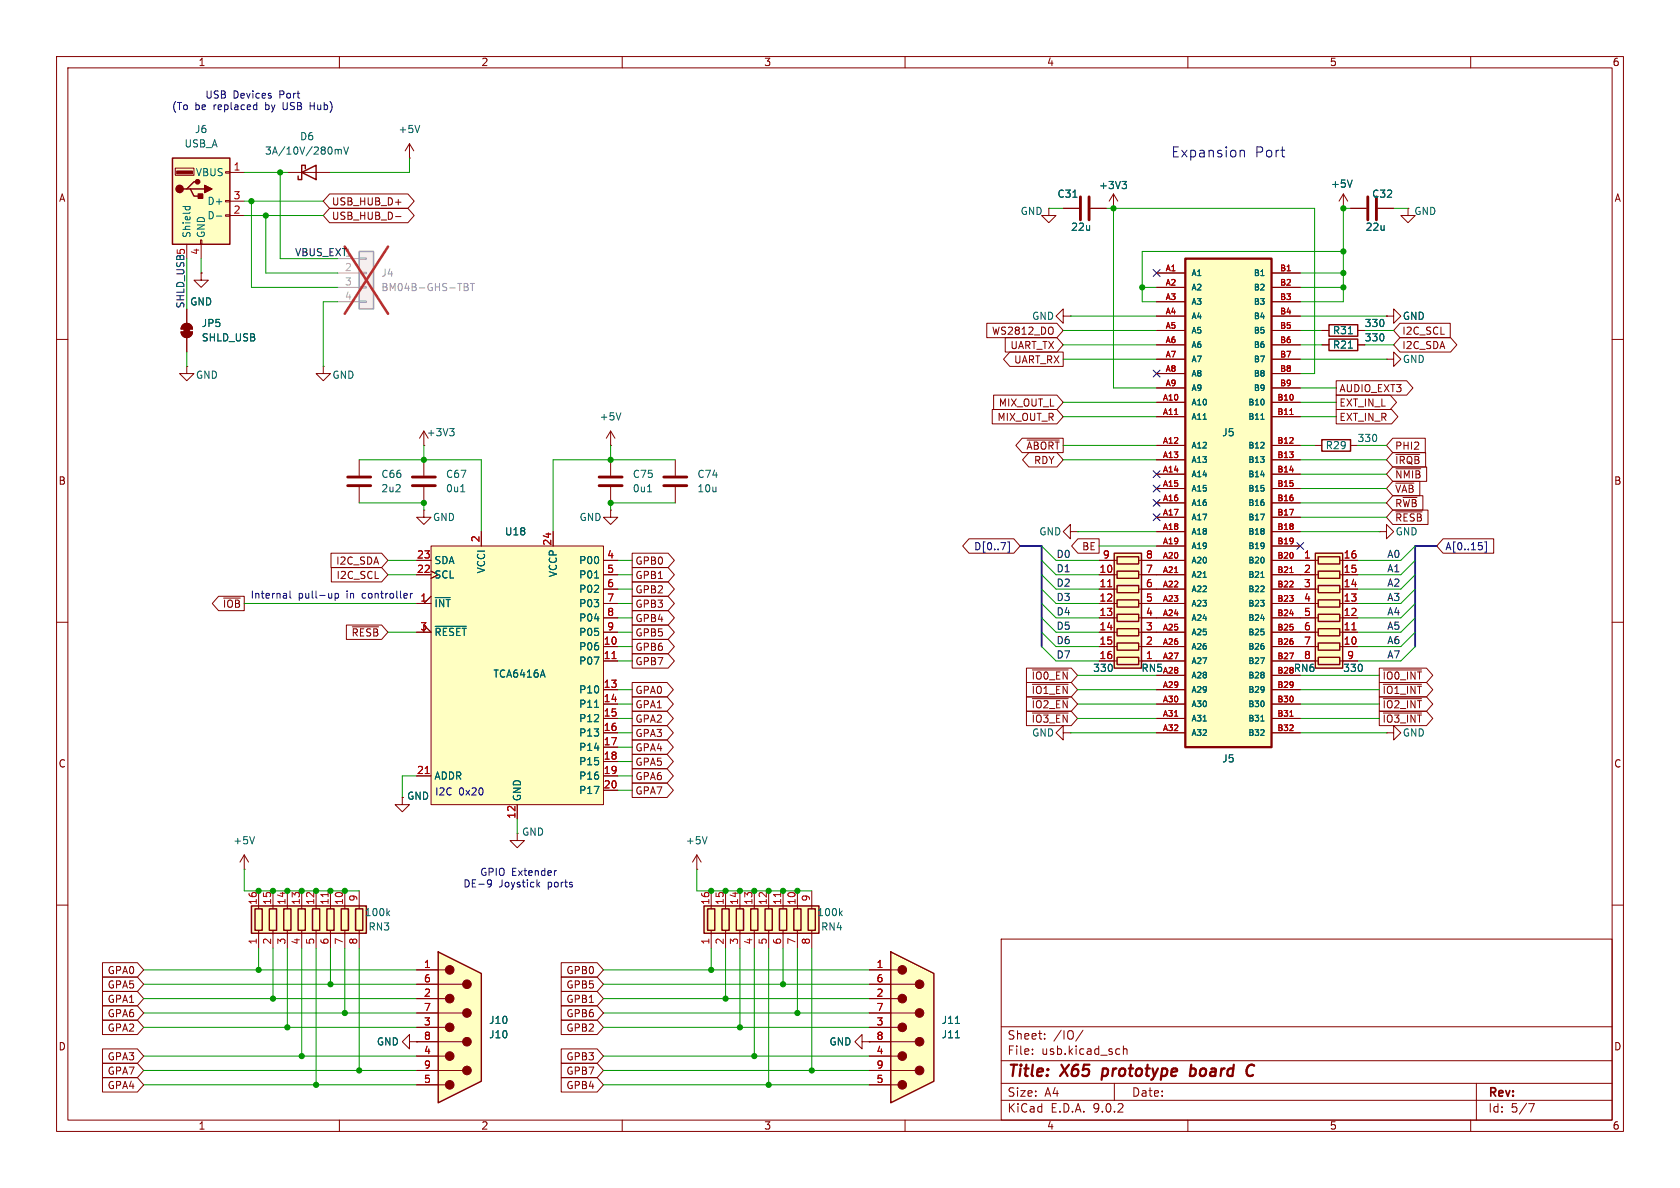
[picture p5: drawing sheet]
<svg xmlns="http://www.w3.org/2000/svg" width="297mm" height="210mm" viewBox="0 0 297 210" stroke-linecap="round" stroke-linejoin="round" font-family="sans-serif">
<g fill="none" stroke="#840000" stroke-width=".18">
<path d="M10 10h277v190h-277zM12 12h273v186h-273zM60 10v2M110 10v2M160 10v2M210 10v2M260 10v2M10 60h2M57.1 64.8v1.2h1.3l-1.3 1.3-1.2-1.3h1.2M57.1 64.8h.1M285 60h2M63.5 81.3v2.8"/>
<path d="M63.5 86.1v2.8M107.9 90.2v1.2h-1.2l1.2 1.3 1.3-1.3h-1.3M107.9 90.2h.1M10 110h2M285 110h2M188 129.5v1.3l-1.3-1.3 1.3-1.2v1.2h1.2M189.2 129.5h.1M10 160h2M177 166h108v32h-108zM285 160h2M60 198v2M110 198v2"/>
<path d="M160 198v2M177 194.5h108M177 191.5h108M177 187.5h108M177 181.5h108M182.5 186.3v.1M182.5 185.5v.1M184.7 183.6v.1M184.7 182.8v.1M191.5 182.1l-1.3 2M197 191.5v3M197.8 185.4l.2 .1"/>
<path d="M198 186.3l-.2 .1M198.6 184.9v1.5M198.6 185.5l.2-.1 .4 .1v.9M210 198v2M260 198v2M261 191.5v6.5M270.2 195.1h1l-.6 1.5"/>
</g>
<path d="M195 188.9l-.3 2M210.5 189l.2-.1 .6 .1M210.6 188.2l-.3 2M211.2 190a.66 .66 0 0 1-.8 .1M220.9 188.3a.67 .67 0 0 1 .8 .1M221.5 190l-.6 .2" fill="none" stroke="#840000" stroke-width=".4"/>
<path d="M61.5 84.3h4M61.5 85.9h4" fill="none" stroke="#840000" stroke-width=".51"/>
<path d="M124.5 160.1h20.3v4.9h-20.3z" fill="#ffffc2"/>
<path d="M124.5 160.1h20.3v4.9h-20.3zM125.1 160.7h1.3v3.8h-1.3zM127.6 160.7h1.3v3.8h-1.3zM130.2 160.7h1.2v3.8h-1.2zM132.7 160.7h1.3v3.8h-1.3zM135.3 160.7h1.2v3.8h-1.2zM137.8 160.7h1.3v3.8h-1.3zM140.3 160.7h1.3v3.8h-1.3zM142.9 160.7h1.2v3.8h-1.2z" fill="none" stroke="#840000" stroke-width=".25"/>
<g fill="none" stroke="#840000" stroke-width=".18">
<path d="M125.7 157.5v3.2M128.3 157.5v3.2M130.8 157.5v3.2M133.3 157.5v3.2M135.9 157.5v3.2M138.4 157.5v3.2M141 157.5v3.2M143.5 157.5v3.2M125.7 164.5v3.1M128.3 164.5v3.1M130.8 164.5v3.1M133.3 164.5v3.1"/>
<path d="M135.9 164.5v3.1M138.4 164.5v3.1M141 164.5v3.1M143.5 164.5v3.1"/>
</g>
<path d="M138 157.8v.7" fill="none" stroke="#a90000" stroke-width=".18"/>
<path d="M148.5 161.4l.4 .5M148.9 161l-.5 .5" fill="none" stroke="#006464" stroke-width=".18"/>
<path d="M157.5 168.3l7.6 3.8v19l-7.6 3.8z" fill="#ffffc2"/>
<g fill="none" stroke="#840000" stroke-width=".18">
<path d="M185.4 36.8v1.3h1.3l-1.3 1.3-1.3-1.3h1.3M185.4 36.8h.1M188 55.9v1.3l-1.3-1.3 1.3-1.3v1.3h1.2M189.2 55.9h.1M233.7 58.4h1.2M240 58.4h1.3M233.7 61h1.2M240 61h1.3M43.2 153.7h.1M43.2 151.1l-.8 1.3M43.2 151.1l.7 1.3M43.2 151.1v2.6"/>
<path d="M153.7 179.1h8.1M153.7 176.5h5M153.7 174h8.1M153.7 171.5h5M152.4 184.2v-1.3l-1.3 1.3 1.3 1.2v-1.2h1.3M153.7 184.2h.1M153.7 191.8h5M153.7 189.2h8.1M153.7 186.7h5M153.7 184.2h8.1M153.7 181.6h5"/>
</g>
<path d="M234.9 57.4h5.1v2h-5.1zM234.9 59.9h5.1v2.1h-5.1zM157.5 168.3l7.6 3.8v19l-7.6 3.8z" fill="none" stroke="#840000" stroke-width=".25"/>
<g fill="#840000" stroke="#840000" stroke-width=".18">
<circle cx="159.5" cy="191.8" r=".76"/>
<circle cx="159.5" cy="186.7" r=".76"/>
<circle cx="159.5" cy="181.6" r=".76"/>
<circle cx="159.5" cy="176.5" r=".76"/>
<circle cx="159.5" cy="171.4" r=".76"/>
<circle cx="162.6" cy="189.2" r=".76"/>
<circle cx="162.6" cy="184.1" r=".76"/>
<circle cx="162.6" cy="179.1" r=".76"/>
<circle cx="162.6" cy="174" r=".76"/>
</g>
<path d="M238.4 59h.7M238.4 61.5h.7M45 147.9l-.4 1.3M168.9 183.5h.7M168.9 180.9h.7" fill="none" stroke="#006464" stroke-width=".18"/>
<path d="M44.4 160.1h20.4v4.9h-20.4z" fill="#ffffc2"/>
<path d="M44.4 160.1h20.4v4.9h-20.4zM45.1 160.7h1.3v3.8h-1.3zM47.6 160.7h1.3v3.8h-1.3zM50.2 160.7h1.2v3.8h-1.2zM52.7 160.7h1.3v3.8h-1.3zM55.2 160.7h1.3v3.8h-1.3zM57.8 160.7h1.3v3.8h-1.3zM60.3 160.7h1.3v3.8h-1.3zM62.9 160.7h1.2v3.8h-1.2z" fill="none" stroke="#840000" stroke-width=".25"/>
<g fill="none" stroke="#840000" stroke-width=".18">
<path d="M245.1 55.9h1.3v-1.3l1.2 1.3-1.2 1.3v-1.3M245.1 55.9h.1M33 64.8v1.2h1.3l-1.3 1.3-1.3-1.3h1.3M33 64.8h.1M245.1 63.5h1.3v-1.3l1.2 1.3-1.2 1.3v-1.3M245.1 63.5h.1M189.2 94v1.3l-1.2-1.3 1.2-1.3v1.3h1.3M190.5 94h.1M45.7 157.5v3.2M48.3 157.5v3.2M50.8 157.5v3.2M53.3 157.5v3.2"/>
<path d="M55.9 157.5v3.2M58.4 157.5v3.2M61 157.5v3.2M63.5 157.5v3.2M71.1 141v1.2h1.3l-1.3 1.3-1.3-1.3h1.3M71.1 141h.1M91.4 147.3v1.3h1.3l-1.3 1.3-1.2-1.3h1.2M91.4 147.3h.1M123.2 153.7h.1M123.2 151.1l-.8 1.3M123.2 151.1l.8 1.3M123.2 151.1v2.6"/>
<path d="M45.7 164.5v3.1M48.3 164.5v3.1M50.8 164.5v3.1M53.3 164.5v3.1M55.9 164.5v3.1M58.4 164.5v3.1M61 164.5v3.1M63.5 164.5v3.1"/>
</g>
<path d="M58 157.8v.7" fill="none" stroke="#a90000" stroke-width=".18"/>
<path d="M125 147.9l-.4 1.3M68.5 161.4l.4 .5M68.9 161l-.5 .5" fill="none" stroke="#006464" stroke-width=".18"/>
<path d="M232.5 97.8h4.9v20.3h-4.9z" fill="#ffffc2"/>
<path d="M53.3 30.5l2.6-1.3v2.6zM54 29.8v-.6h-.7v2.6h-.6v-.7M232.5 97.8h4.9v20.3h-4.9zM233 98.4h3.9v1.3h-3.9zM233 101h3.9v1.2h-3.9zM233 103.5h3.9v1.3h-3.9zM233 106h3.9v1.3h-3.9zM233 108.6h3.9v1.3h-3.9zM233 111.1h3.9v1.3h-3.9zM233 113.7h3.9v1.2h-3.9zM233 116.2h3.9v1.3h-3.9z" fill="none" stroke="#840000" stroke-width=".25"/>
<g fill="none" stroke="#840000" stroke-width=".18">
<path d="M50.8 30.5h7.6M72.4 27.9h.1M72.4 25.4l-.8 1.3M72.4 25.4l.8 1.3M72.4 25.4v2.5M237.5 36.8h.1M237.5 34.3l-.8 1.3M237.5 34.3l.8 1.3M237.5 34.3v2.5M238.8 36.8h2.8M243.6 36.8h2.8M248.9 36.8v1.3h1.3l-1.3 1.3-1.3-1.3h1.3"/>
<path d="M248.9 36.8h.1M32 58.7h2a1.02 1.02 0 0 1-1 1 1.02 1.02 0 0 1-1-1zM32.3 57.5a1.02 1.02 0 0 1 1.1-.3 1.02 1.02 0 0 1 .6 1h-2zM33 54.6v2.6M33 59.7v2.5M74.2 77.5l.7-1.3v2.5M74.9 78.7h.1M74.9 90.2v1.2h1.3l-1.3 1.3-1.2-1.3h1.2M74.9 90.2h.1M74.9 81.3v2.8M74.9 86.1v2.8M107.9 81.3v2.8"/>
<path d="M107.9 86.1v2.8M119.4 81.3v2.8M119.4 86.1v2.8M229.9 99.1h3.1M236.9 99.1h3.1M229.9 101.6h3.1M229.9 104.1h3.1M229.9 106.7h3.1M229.9 109.2h3.1M229.9 111.8h3.1M229.9 114.3h3.1M229.9 116.8h3.1"/>
<path d="M236.9 101.6h3.1M236.9 104.1h3.1M236.9 106.7h3.1M236.9 109.2h3.1M236.9 111.8h3.1M236.9 114.3h3.1M236.9 116.8h3.1M245.1 129.5h1.3v-1.2l1.2 1.2-1.2 1.3v-1.3M245.1 129.5h.1"/>
</g>
<path d="M239 111.3h.7" fill="none" stroke="#a90000" stroke-width=".18"/>
<path d="M241.8 34.8v4.1M243.3 34.8v4.1M72.9 84.3h4.1M72.9 85.9h4.1M105.9 84.3h4.1M105.9 85.9h4.1M117.3 84.3h4.1M117.3 85.9h4.1" fill="none" stroke="#840000" stroke-width=".51"/>
<path d="M59.3 26.4v.8M59.3 26.5l.3-.1 .2 .2M59.8 26.6l.2-.2 .3 .1v.7M59.8 26.6v.6M60.8 26l.4 1.2 .4-1.2M74.2 22.2l-.4 1.2M239.1 31.8l-.5 1.3M79.5 75.8h.8l-.4 .4M80 76.2l.3 .3v.3l-.3 .2M81.5 86.9h.7M114.5 86.9h.7" fill="none" stroke="#006464" stroke-width=".18"/>
<g fill="#840000" stroke="#840000" stroke-width=".18">
<path d="M32.5 57.9h1v1h-1z"/>
<path d="M32 58.7h2a1.02 1.02 0 0 1-1 1 1.02 1.02 0 0 1-1-1z"/>
<path d="M32.3 57.5a1.02 1.02 0 0 1 1.1-.3 1.02 1.02 0 0 1 .6 1h-2z"/>
</g>
<path d="M76.2 96.5h30.5v45.7h-30.5z" fill="#ffffc2"/>
<g fill="none" stroke="#840000" stroke-width=".18">
<path d="M35.6 48.3v1.2h1.2l-1.2 1.3-1.3-1.3h1.3M35.6 48.3h.1M107.9 78.7h.1M107.9 76.2l-.7 1.3M107.9 76.2l.8 1.3M107.9 76.2v2.5M232.4 78.7h1.3M238.8 78.7h1.2M73.7 99.1h2.5M76.2 96.5h30.5v45.7h-30.5zM85.1 94v2.5M97.8 94v2.5"/>
<path d="M106.7 99.1h2.5M73.7 111.8h2.5l-1.3-1.3v1.3M73.7 101.6h2.5M73.7 106.7h2.5M76.2 105.4l-1.3 1.3M106.7 101.6h2.5M106.7 104.1h2.5M106.7 106.7h2.5M106.7 109.2h2.5M106.7 111.8h2.5M106.7 114.3h2.5M106.7 116.8h2.5"/>
<path d="M73.7 137.2h2.5M106.7 137.2h2.5M106.7 121.9h2.5M106.7 124.5h2.5M106.7 127h2.5M106.7 129.5h2.5M106.7 132.1h2.5M106.7 134.6h2.5M106.7 139.7h2.5M91.4 142.2v2.6"/>
</g>
<path d="M108.2 116.4h.7M75.2 136.7h.7" fill="none" stroke="#a90000" stroke-width=".18"/>
<path d="M109.8 73l-.5 1.2M76.9 105.6h2.7M76.9 110.7h5.5M105.1 102.2h.7M105.1 125h.7" fill="none" stroke="#006464" stroke-width=".18"/>
<path d="M233.7 77.7h5.1v2.1h-5.1z" fill="none" stroke="#840000" stroke-width=".25"/>
<path d="M63.5 44.5h2.5v10.1h-2.5z" fill="#f0f0f0"/>
<path d="M63.5 44.5h2.5v10.1h-2.5z" fill="none" stroke="#a1a1a1" stroke-width=".25"/>
<path d="M59.7 45.7h3.8M59.7 48.3h3.8M59.7 50.8h3.8M59.7 53.3h3.8M63.5 45.6h1.3v.2h-1.3zM63.5 48.1h1.3v.3h-1.3zM63.5 50.7h1.3v.2h-1.3zM63.5 53.2h1.3v.3h-1.3z" fill="none" stroke="#a1a1a1" stroke-width=".18"/>
<path d="M82.1 50.1l.6 .1v.3l-.2 .2M82.1 50.7h.4M82.5 50.7l.3 .3-.1 .3-.6 .1M83.1 50.1h.8M83.5 50.1v1.3" fill="none" stroke="#989898" stroke-width=".18"/>
<path d="M60.9 43.6l7.7 11.9M68.6 43.6l-7.7 11.9" fill="none" stroke="#e12e31" stroke-width=".46"/>
<path d="M77.5 168.3l7.6 3.8v19l-7.6 3.8z" fill="#ffffc2"/>
<g fill="none" stroke="#840000" stroke-width=".18">
<path d="M188 36.8h2.8M192.8 36.8h2.8M196.8 36.8h.1M196.8 34.3l-.7 1.3M196.8 34.3l.8 1.3M196.8 34.3v2.5M73.7 179.1h8.1M73.7 176.5h5M73.7 174h8.1M73.7 171.5h5M72.4 184.2v-1.3l-1.3 1.3 1.3 1.2v-1.2h1.3M73.7 184.2h.1"/>
<path d="M73.7 191.8h5M73.7 189.2h8.1M73.7 186.7h5M73.7 184.2h8.1M73.7 181.6h5"/>
</g>
<path d="M77.5 168.3l7.6 3.8v19l-7.6 3.8z" fill="none" stroke="#840000" stroke-width=".25"/>
<g fill="#840000" stroke="#840000" stroke-width=".18">
<circle cx="79.5" cy="191.8" r=".76"/>
<circle cx="79.5" cy="186.7" r=".76"/>
<circle cx="79.5" cy="181.6" r=".76"/>
<circle cx="79.5" cy="176.5" r=".76"/>
<circle cx="79.5" cy="171.4" r=".76"/>
<circle cx="82.5" cy="189.2" r=".76"/>
<circle cx="82.5" cy="184.1" r=".76"/>
<circle cx="82.5" cy="179.1" r=".76"/>
<circle cx="82.5" cy="174" r=".76"/>
</g>
<path d="M189.7 34.9h.7M198.4 32.1h.7l-.4 .5M198.9 32.6l.2 .2v.3l-.2 .2" fill="none" stroke="#006464" stroke-width=".18"/>
<path d="M191 34.8v4.1M192.5 34.8v4.1" fill="none" stroke="#840000" stroke-width=".51"/>
<path d="M209.5 45.7h15.3v86.4h-15.3z" fill="#ffffc2"/>
<path d="M209.5 45.7h15.3v86.4h-15.3z" fill="none" stroke="#840000" stroke-width=".41"/>
<g fill="none" stroke="#840000" stroke-width=".18">
<path d="M204.5 48.3h5M204.5 50.8h5M204.5 53.3h5M204.5 55.9h5M204.5 58.4h5M224.8 48.3h5.1M224.8 50.8h5.1M224.8 53.3h5.1M224.8 55.9h5.1M224.8 58.4h5.1M204.5 61h5M204.5 63.5h5"/>
<path d="M204.5 66h5M204.5 68.6h5M204.5 71.1h5M204.5 73.7h5M204.5 78.7h5M224.8 61h5.1M224.8 63.5h5.1M224.8 66h5.1M224.8 68.6h5.1M224.8 71.1h5.1M224.8 73.7h5.1M224.8 78.7h5.1"/>
<path d="M204.5 81.3h5M204.5 83.8h5M204.5 86.4h5M204.5 88.9h5M204.5 91.4h5M204.5 94h5M204.5 96.5h5M204.5 99.1h5M224.8 81.3h5.1M224.8 83.8h5.1M224.8 86.4h5.1M224.8 88.9h5.1"/>
<path d="M224.8 91.4h5.1M224.8 94h5.1M224.8 96.5h5.1M224.8 99.1h5.1M204.5 101.6h5M204.5 104.1h5M204.5 106.7h5M204.5 109.2h5M204.5 111.8h5M204.5 114.3h5M204.5 116.8h5M204.5 119.4h5"/>
<path d="M224.8 101.6h5.1M224.8 104.1h5.1M224.8 106.7h5.1M224.8 109.2h5.1M224.8 111.8h5.1M224.8 114.3h5.1M224.8 116.8h5.1M224.8 119.4h5.1M204.5 121.9h5M204.5 124.5h5M204.5 127h5M204.5 129.5h5"/>
<path d="M224.8 121.9h5.1M224.8 124.5h5.1M224.8 127h5.1M224.8 129.5h5.1"/>
</g>
<path d="M207.6 73.3h.6M228 73.3h.6M207.6 101.2h.6M228 101.2h.6M207.6 126.6h.6M228 126.6h.6" fill="none" stroke="#a90000" stroke-width=".18"/>
<path d="M222.9 74.1h.6M222.9 102.1h.6M222.9 127.5h.6" fill="none" stroke="#006464" stroke-width=".18"/>
<path d="M197 97.8h4.8v20.3h-4.8z" fill="#ffffc2"/>
<path d="M197 97.8h4.8v20.3h-4.8zM197.5 98.4h3.8v1.3h-3.8zM197.5 116.2h3.8v1.3h-3.8zM197.5 113.7h3.8v1.2h-3.8zM197.5 111.1h3.8v1.3h-3.8zM197.5 108.6h3.8v1.3h-3.8zM197.5 106h3.8v1.3h-3.8zM197.5 103.5h3.8v1.3h-3.8zM197.5 101h3.8v1.2h-3.8z" fill="none" stroke="#840000" stroke-width=".25"/>
<g fill="none" stroke="#840000" stroke-width=".18">
<path d="M194.3 99.1h3.2M201.3 99.1h3.2M243.8 94h1.3v-1.3l1.3 1.3-1.3 1.3v-1.3M243.8 94h.1M194.3 116.8h3.2M194.3 114.3h3.2M194.3 111.8h3.2M194.3 109.2h3.2M194.3 106.7h3.2M194.3 104.1h3.2M194.3 101.6h3.2M201.3 116.8h3.2"/>
<path d="M201.3 114.3h3.2M201.3 111.8h3.2M201.3 109.2h3.2M201.3 106.7h3.2M201.3 104.1h3.2M201.3 101.6h3.2"/>
</g>
<path d="M195.8 103.7h.7" fill="none" stroke="#a90000" stroke-width=".18"/>
<path d="M30.5 27.9h10.1v15.3h-10.1z" fill="#ffffc2"/>
<path d="M30.5 27.9h10.1v15.3h-10.1zM33 33.4h.7l.6 1.3h1.3M33.7 33.4h2.5M34.9 32.1h-.6l-1.3 1.3h-.6" fill="none" stroke="#840000" stroke-width=".25"/>
<g fill="#840000" stroke="#840000" stroke-width=".25">
<path d="M35.1 34.3h.7v.8h-.7z"/>
<path d="M36.2 32.8l1.3 .6-1.3 .6z"/>
<circle cx="31.7" cy="33.4" r=".63"/>
<circle cx="34.9" cy="32.1" r=".38"/>
</g>
<path d="M31.2 30.2h2.8v.5h-2.8z" fill="#840000" stroke="#840000" stroke-width=".18"/>
<g fill="none" stroke="#840000" stroke-width=".18">
<path d="M31 29.7h3.3v1.3h-3.3zM39.9 30.4h.7v.2h-.7zM39.9 35.4h.7v.3h-.7zM39.9 38h.7v.2h-.7zM40.6 30.5h2.6M40.6 35.6h2.6M40.6 38.1h2.6M58.3 36.8h13.8l1.1 1.3-1.1 1.3h-13.8l-1.2-1.3zM58.3 34.3h13.8l1.1 1.3-1.1 1.2h-13.8l-1.2-1.2zM69.9 38.3h1M69.9 35.7h1M188 36.8h2.8"/>
<path d="M192.8 36.8h2.8M196.8 36.8h.1M237.5 36.8h.1M238.8 36.8h2.8M243.6 36.8h2.8M33 43.2v2.5M33 54.6v2.6M33 59.7v2.5M35.4 42.4h.3v.8h-.3zM35.6 48.3h.1M35.6 43.2v2.5M174.4 57.1h12.4l1.2 1.3-1.2 1.3h-12.4z"/>
<path d="M177.7 59.7h9.1l1.2 1.3-1.2 1.2h-9.1zM204.5 48.3h5M204.5 50.8h5M204.5 53.3h5M204.5 55.9h5M204.5 58.4h5M224.8 48.3h5.1M224.8 50.8h5.1M224.8 53.3h5.1M224.8 55.9h5.1M224.8 58.4h5.1M233.7 58.4h1.2"/>
<path d="M240 58.4h1.3M245.1 55.9h.1M247.5 59.7h8.9l1.2 1.3-1.2 1.2h-8.9l-1.1-1.2zM247.5 57.1h8.9v2.6h-8.9l-1.1-1.3zM175.4 72.4h11.4l1.2 1.3-1.2 1.2h-11.4zM175.7 69.8h11.1l1.2 1.3-1.2 1.3h-11.1zM178.5 62.2h9.5v2.6h-9.5l-1.1-1.3zM180.7 77.5h7.3v2.5h-7.3l-1.1-1.3zM181.6 77.8h5.7M204.5 61h5M204.5 63.5h5M204.5 66h5"/>
<path d="M204.5 68.6h5M204.5 71.1h5M204.5 73.7h5M204.5 78.7h5M224.8 61h5.1M224.8 63.5h5.1M224.8 66h5.1M224.8 68.6h5.1M224.8 71.1h5.1M224.8 73.7h5.1M224.8 78.7h5.1M233.7 61h1.2"/>
<path d="M236.2 69.8h9.6l1.1 1.3-1.1 1.3h-9.6zM236.2 72.4h9.8l1.1 1.3-1.1 1.2h-9.8zM236.2 67.3h12.5l1.1 1.3-1.1 1.3h-12.5zM240 61h1.3M246.2 77.5h5.8v2.5h-5.8l-1.1-1.3zM58.5 97.8h9l1.1 1.3-1.1 1.2h-9zM73.7 99.1h2.5M85.1 94v2.5M97.8 94v2.5M106.7 99.1h2.5M111.8 97.8h6.3l1.1 1.3-1.1 1.2h-6.3zM171.3 95.2h7.9l1.1 1.3-1.1 1.3h-7.9l-1.1-1.3z"/>
<path d="M181.9 80h4.9l1.2 1.3-1.2 1.3h-4.9l-1.1-1.3zM190.6 95.2h3.7v2.6h-3.7l-1.2-1.3zM194.3 99.1h2.5M201.9 99.1h7.6M204.5 81.3h5M204.5 83.8h5M204.5 86.4h5M204.5 88.9h5M204.5 91.4h5M204.5 94h5M204.5 96.5h5M224.8 81.3h5.1"/>
<path d="M224.8 83.8h5.1M224.8 86.4h5.1M224.8 88.9h5.1M224.8 91.4h5.1M224.8 94h5.1M224.8 96.5h5.1M224.8 99.1h7.6M237.5 99.1h2.5M246.2 82.5h6v2.6h-6l-1.1-1.3zM246.2 87.6h5.3v2.6h-5.3l-1.1-1.3zM246.2 80h5.8v2.6h-5.8l-1.1-1.3zM246.2 85.1h4.8v2.5h-4.8l-1.1-1.2z"/>
<path d="M246.2 90.2h6.3v2.5h-6.3l-1.1-1.3zM246.8 82.9h4.4M246.8 80.3h4.2M246.8 85.4h3.2M246.8 90.5h4.6M255.1 95.2h9v2.6h-9l-1.1-1.3zM38.6 105.4h4.6v2.6h-4.6l-1.1-1.3zM39.5 105.7h3M58.6 100.3h8.9l1.1 1.3-1.1 1.3h-8.9zM61.2 110.5h6.3l1.1 1.3-1.1 1.2h-6.3zM62.3 110.8h4.6M73.7 111.8h2.5l-1.3-1.3v1.3"/>
<path d="M73.7 101.6h2.5M73.7 106.7h2.5M76.2 105.4l-1.3 1.3M106.7 101.6h2.5M106.7 104.1h2.5M106.7 106.7h2.5M106.7 109.2h2.5M106.7 111.8h2.5M106.7 114.3h2.5M106.7 116.8h2.5M111.8 115.6h6.3l1.1 1.2-1.1 1.3h-6.3zM111.8 113h6.3l1.1 1.3-1.1 1.3h-6.3z"/>
<path d="M111.8 100.3h6.3l1.1 1.3-1.1 1.3h-6.3zM111.8 107.9h6.3l1.1 1.3-1.1 1.3h-6.3zM111.8 110.5h6.3l1.1 1.3-1.1 1.2h-6.3zM111.8 105.4h6.3l1.1 1.3-1.1 1.3h-6.3zM111.8 102.9h6.3l1.1 1.2-1.1 1.3h-6.3zM181.5 118.1h7.9l1.1 1.3-1.1 1.3h-7.9zM182.5 118.4h6.3M194.3 101.6h2.5M194.3 104.1h2.5M194.3 106.7h2.5M194.3 109.2h2.5M194.3 111.8h2.5"/>
<path d="M194.3 114.3h2.5M194.3 116.8h2.5M201.9 101.6h7.6M201.9 104.1h7.6M201.9 106.7h7.6M201.9 109.2h7.6M201.9 111.8h7.6M201.9 114.3h7.6M201.9 116.8h7.6M204.5 119.4h5M224.8 101.6h7.6M224.8 104.1h7.6"/>
<path d="M224.8 106.7h7.6M224.8 109.2h7.6M224.8 111.8h7.6M224.8 114.3h7.6M224.8 116.8h7.6M224.8 119.4h5.1M237.5 101.6h2.5M237.5 104.1h2.5M237.5 106.7h2.5M237.5 109.2h2.5M237.5 111.8h2.5M237.5 114.3h2.5"/>
<path d="M237.5 116.8h2.5M243.8 118.1h8.4l1.1 1.3-1.1 1.3h-8.4zM244.5 118.4h6.8M73.7 137.2h2.5M106.7 121.9h2.5M106.7 124.5h2.5M106.7 127h2.5M106.7 129.5h2.5M106.7 137.2h2.5M106.7 132.1h2.5M106.7 134.6h2.5M106.7 139.7h2.5"/>
<path d="M111.8 133.3h6.1l1.1 1.3-1.1 1.3h-6.1zM111.8 123.2h6.1l1.1 1.3-1.1 1.2h-6.1zM111.8 120.6h6.1l1.1 1.3-1.1 1.3h-6.1zM111.8 125.7h6.1l1.1 1.3-1.1 1.3h-6.1zM111.8 135.9h6.1l1.1 1.3-1.1 1.2h-6.1zM111.8 130.8h6.1l1.1 1.3-1.1 1.3h-6.1zM111.8 128.3h6.1l1.1 1.2-1.1 1.3h-6.1zM111.8 138.4h6.1l1.1 1.3-1.1 1.3h-6.1zM181.5 125.7h7.9l1.1 1.3-1.1 1.3h-7.9zM181.5 123.2h7.9l1.1 1.3-1.1 1.2h-7.9zM181.5 120.6h7.9l1.1 1.3-1.1 1.3h-7.9zM182.5 123.5h6.3"/>
<path d="M182.5 121h6.3M182.5 126h6.3M204.5 121.9h5M204.5 124.5h5M204.5 127h5M204.5 129.5h5M224.8 121.9h5.1M224.8 124.5h5.1M224.8 127h5.1M224.8 129.5h5.1M243.8 123.2h8.4l1.1 1.3-1.1 1.2h-8.4zM243.8 120.6h8.4l1.1 1.3-1.1 1.3h-8.4z"/>
<path d="M243.8 125.7h8.4l1.1 1.3-1.1 1.3h-8.4zM244.5 123.5h6.8M244.5 121h6.8M244.5 126h6.8M71.1 141h.1M91.4 142.2v2.6M18.1 170.2h6.2l1.1 1.3-1.1 1.2h-6.2zM18.1 172.7h6.2l1.1 1.3-1.1 1.3h-6.2zM18.1 175.3h6.2l1.1 1.2-1.1 1.3h-6.2zM18.1 177.8h6.2l1.1 1.3-1.1 1.2h-6.2zM73.7 179.1h3.8M73.7 176.5h3.8"/>
<path d="M73.7 174h3.8M73.7 171.5h3.8M99.2 177.8h6.4l1.1 1.3-1.1 1.2h-6.4zM99.2 172.7h6.4l1.1 1.3-1.1 1.3h-6.4zM99.2 170.2h6.4l1.1 1.3-1.1 1.2h-6.4zM99.2 175.3h6.4l1.1 1.2-1.1 1.3h-6.4zM153.7 179.1h3.8M153.7 176.5h3.8M153.7 174h3.8M153.7 171.5h3.8M18.1 185.4h6.2l1.1 1.3-1.1 1.3h-6.2zM18.1 180.3h6.2l1.1 1.3-1.1 1.3h-6.2z"/>
<path d="M18.1 190.5h6.2l1.1 1.3-1.1 1.2h-6.2zM18.1 188h6.2l1.1 1.2-1.1 1.3h-6.2zM73.7 184.2h.1M73.7 191.8h3.8M73.7 189.2h3.8M73.7 186.7h3.8M73.7 184.2h3.8M73.7 181.6h3.8M99.2 180.3h6.4l1.1 1.3-1.1 1.3h-6.4zM99.2 190.5h6.4l1.1 1.3-1.1 1.2h-6.4zM99.2 185.4h6.4l1.1 1.3-1.1 1.3h-6.4zM99.2 188h6.4l1.1 1.2-1.1 1.3h-6.4z"/>
<path d="M153.7 184.2h.1M153.7 191.8h3.8M153.7 189.2h3.8M153.7 186.7h3.8M153.7 184.2h3.8M153.7 181.6h3.8"/>
</g>
<g fill="none" stroke="#006464" stroke-width=".18">
<path d="M32.3 36.5h1.3M32.8 36.5v.4M33.5 36.5l.1 .4M38.3 38.2h.9M189.7 34.9h.7M198.4 32.1h.7l-.4 .5M198.9 32.6l.2 .2v.3l-.2 .2M239.1 31.8l-.5 1.3M238.4 59h.7M222.9 74.1h.6M238.4 61.5h.7M76.9 105.6h2.7"/>
<path d="M76.9 110.7h5.5M105.1 102.2h.7M222.9 102.1h.6M105.1 125h.7M222.9 127.5h.6M168.9 183.5h.7M168.9 180.9h.7"/>
</g>
<g fill="none" stroke="#000084" stroke-width=".18">
<path d="M203.9 47.7l1.2 1.2M205.1 47.7l-1.2 1.2M203.9 65.4l1.2 1.2M205.1 65.4l-1.2 1.2M178.1 95.8h.3v1.8h-.3M203.9 85.8l1.2 1.2M203.9 88.3l1.2 1.2M203.9 83.2l1.2 1.2M203.9 90.8l1.2 1.2M205.1 85.8l-1.2 1.2M205.1 88.3l-1.2 1.2M205.1 83.2l-1.2 1.2"/>
<path d="M205.1 90.8l-1.2 1.2M229.3 95.9l1.2 1.2M230.5 95.9l-1.2 1.2M262 96.5v.6M262.5 95.8h.3v1.8h-.3"/>
</g>
<path d="M180.3 96.5h3.8v17.8M254 96.5h-3.8v17.8" fill="none" stroke="#000084" stroke-width=".3"/>
<g fill="none" stroke="#009600" stroke-width=".18">
<path d="M43.2 35.6h13.9M43.2 30.5h7.6M43.2 38.1h13.9M44.4 35.6v15.2h15.3M47 38.1v10.2h12.7M49.5 30.5v15.2h10.2M72.4 27.9v2.6h-14M185.4 36.8h2.6M195.6 36.8h36.8v29.2h-2.5M196.8 36.8v31.8h7.7M238.8 36.8h-1.3v16.5h-7.6M246.4 36.8h2.5"/>
<path d="M33 45.7v8.9M35.6 45.7v2.6M59.7 53.3h-2.6v11.5M188 58.4h16.5M189.2 55.9h15.3M201.9 50.8h2.6M229.9 55.9h15.2M229.9 58.4h3.8M229.9 48.3h7.6M229.9 50.8h7.6M237.5 44.5h-35.6v8.8h2.6M241.3 58.4h5.1"/>
<path d="M33 62.2v2.6M74.9 78.7v2.6M107.9 78.7v2.6M188 61h16.5M188 78.7h16.5M188 63.5h16.5M188 73.7h16.5M188 71.1h16.5M229.9 61h3.8M229.9 78.7h2.5M229.9 63.5h15.2M229.9 68.6h6.3"/>
<path d="M229.9 73.7h6.3M229.9 71.1h6.3M240 78.7h5.1M241.3 61h5.1M63.5 81.3h21.6v12.7M63.5 88.9h11.4v1.3M68.6 99.1h5.1M109.2 99.1h2.6M119.4 88.9h-11.5v1.3M119.4 81.3h-21.6v12.7M184.1 96.5l2.6 2.6h7.6M184.1 99.1l2.6 2.5h7.6"/>
<path d="M188 81.3h16.5M190.5 94h14M194.3 96.5h10.2M229.9 81.3h15.2M229.9 88.9h15.2M229.9 83.8h15.2M229.9 94h13.9M229.9 86.4h15.2M229.9 91.4h15.2M250.2 96.5l-2.6 2.6h-7.6M250.2 99.1l-2.6 2.5h-7.6M43.2 106.7h30.5"/>
<path d="M68.6 111.8h5.1M68.6 101.6h5.1M109.2 111.8h2.6M109.2 106.7h2.6M109.2 116.8h2.6M109.2 114.3h2.6M109.2 109.2h2.6M109.2 104.1h2.6M109.2 101.6h2.6M184.1 109.2l2.6 2.6h7.6M184.1 104.1l2.6 2.6h7.6M184.1 114.3l2.6 2.5h7.6"/>
<path d="M184.1 111.8l2.6 2.5h7.6M184.1 106.7l2.6 2.5h7.6M184.1 101.6l2.6 2.5h7.6M190.5 119.4h14M229.9 119.4h13.9M250.2 109.2l-2.6 2.6h-7.6M250.2 104.1l-2.6 2.6h-7.6M250.2 114.3l-2.6 2.5h-7.6M250.2 111.8l-2.6 2.5h-7.6M250.2 106.7l-2.6 2.5h-7.6M250.2 101.6l-2.6 2.5h-7.6M73.7 137.2h-2.6v3.8"/>
<path d="M109.2 121.9h2.6M109.2 124.5h2.6M109.2 139.7h2.6M109.2 137.2h2.6M109.2 129.5h2.6M109.2 132.1h2.6M109.2 134.6h2.6M109.2 127h2.6M189.2 129.5h15.3M190.5 121.9h14M190.5 124.5h14M190.5 127h14"/>
<path d="M229.9 121.9h13.9M229.9 124.5h13.9M229.9 129.5h15.2M229.9 127h13.9M43.2 153.7v3.8h20.3M91.4 144.8v2.5M123.2 153.7v3.8h20.3M25.4 176.5h48.3M25.4 179.1h48.3M25.4 174h48.3M25.4 171.5h48.3M45.7 167.6v3.9"/>
<path d="M48.3 167.6v8.9M50.8 167.6v14M53.3 167.6v19.1M55.9 167.6v24.2M58.4 167.6v6.4M61 167.6v11.5M63.5 167.6v21.6M106.7 176.5h47M106.7 179.1h47M106.7 174h47M106.7 171.5h47M125.7 167.6v3.9"/>
<path d="M128.3 167.6v8.9M130.8 167.6v14M133.3 167.6v19.1M135.9 167.6v24.2M138.4 167.6v6.4M141 167.6v11.5M143.5 167.6v21.6M25.4 181.6h48.3M25.4 191.8h48.3M25.4 189.2h48.3M25.4 186.7h48.3M106.7 181.6h47"/>
<path d="M106.7 191.8h47M106.7 189.2h47M106.7 186.7h47"/>
</g>
<g fill="none" stroke="#0000c2" stroke-width=".18">
<path d="M45 18.5l.4 .1M45.4 18.1v1.3M45.4 19.3l-.4 .1M54.8 18.1v1.3M54.8 18.7h.8M219.2 26.7a.44 .44 0 0 1 .8 .1v.9M50.6 105l.1 .7M50.7 105.7h-.2M50.7 105.2l-.2 .1M51.3 104.5v1.1l.1 .1M58.6 104.9v.8M58.6 105.6l-.1 .1"/>
<path d="M59.2 104.9v1.3M59.2 105l.4-.1 .3 .2-.2 .6h-.5M72.6 104.9v.8M72.9 104.9l-.3 .2M86.8 155.7a.84 .84 0 0 1-.3 1.1h-.2M86.9 156.1l-.3 .2h-.3M95.1 156.3l.3 .5M95.4 156l-.5 .4M98.4 153.9l-.3 .1"/>
</g>
<path d="M207.6 73.3h.6M228 73.3h.6M108.2 116.4h.7M195.8 103.7h.7M207.6 101.2h.6M228 101.2h.6M239 111.3h.7M75.2 136.7h.7M207.6 126.6h.6M228 126.6h.6" fill="none" stroke="#a90000" stroke-width=".18"/>
<g fill="#009600" stroke="#009600" stroke-width=".18">
<circle cx="237.5" cy="48.3" r=".46"/>
<circle cx="237.5" cy="50.8" r=".46"/>
<circle cx="237.5" cy="44.5" r=".46"/>
<circle cx="237.5" cy="36.8" r=".46"/>
<circle cx="58.4" cy="174" r=".46"/>
<circle cx="61" cy="179.1" r=".46"/>
<circle cx="58.4" cy="157.5" r=".46"/>
<circle cx="61" cy="157.5" r=".46"/>
<circle cx="55.9" cy="157.5" r=".46"/>
<circle cx="50.8" cy="157.5" r=".46"/>
<circle cx="53.3" cy="157.5" r=".46"/>
<circle cx="45.7" cy="157.5" r=".46"/>
<circle cx="48.3" cy="157.5" r=".46"/>
<circle cx="49.5" cy="30.5" r=".46"/>
<circle cx="74.9" cy="81.3" r=".46"/>
<circle cx="44.4" cy="35.6" r=".46"/>
<circle cx="47" cy="38.1" r=".46"/>
<circle cx="74.9" cy="88.9" r=".46"/>
<circle cx="135.9" cy="191.8" r=".46"/>
<circle cx="125.7" cy="171.5" r=".46"/>
<circle cx="128.3" cy="176.5" r=".46"/>
<circle cx="130.8" cy="181.6" r=".46"/>
<circle cx="133.3" cy="186.7" r=".46"/>
<circle cx="141" cy="179.1" r=".46"/>
<circle cx="138.4" cy="174" r=".46"/>
<circle cx="143.5" cy="189.2" r=".46"/>
<circle cx="196.8" cy="36.8" r=".46"/>
<circle cx="201.9" cy="50.8" r=".46"/>
<circle cx="53.3" cy="186.7" r=".46"/>
<circle cx="63.5" cy="189.2" r=".46"/>
<circle cx="50.8" cy="181.6" r=".46"/>
<circle cx="55.9" cy="191.8" r=".46"/>
<circle cx="45.7" cy="171.5" r=".46"/>
<circle cx="48.3" cy="176.5" r=".46"/>
<circle cx="125.7" cy="157.5" r=".46"/>
<circle cx="128.3" cy="157.5" r=".46"/>
<circle cx="130.8" cy="157.5" r=".46"/>
<circle cx="133.3" cy="157.5" r=".46"/>
<circle cx="138.4" cy="157.5" r=".46"/>
<circle cx="141" cy="157.5" r=".46"/>
<circle cx="135.9" cy="157.5" r=".46"/>
<circle cx="107.9" cy="81.3" r=".46"/>
<circle cx="107.9" cy="88.9" r=".46"/>
</g>
<g font-size="2.8" fill="#840000">
<text x="178" y="190.9">Title:</text>
<text x="187.7" y="190.9">X65</text>
<text x="195.7" y="190.9">prototype</text>
<text x="212" y="190.9">board</text>
</g>
<g font-size="2.5" fill="#0000c2">
<text x="207" y="28">Expansion</text>
<text x="221.8" y="28">Port</text>
</g>
<g font-size="2.1" fill="#840000">
<text x="178" y="184">Sheet:</text>
<text x="186.2" y="184">/IO/</text>
<text x="178" y="186.7">File:</text>
<text x="184.1" y="186.7">usb.kicad_sch</text>
<text x="178" y="196.9">KiCad</text>
<text x="178" y="194.1">Size:</text>
<text x="184.7" y="194.1">A4</text>
<text x="185.7" y="196.9">E.D.A.</text>
<text x="193.3" y="196.9">9.0.2</text>
<text x="200" y="194.1">Date:</text>
<text x="263" y="194.3">Rev:</text>
<text x="263" y="196.9">Id:</text>
<text x="267.1" y="196.9">5/7</text>
</g>
<g font-size="1.8" fill="#840000">
<text x="35" y="11.9">1</text>
<text x="85" y="11.9">2</text>
<text x="135" y="11.9">3</text>
<text x="185" y="11.9">4</text>
<text x="235" y="11.9">5</text>
<text x="285" y="11.9">6</text>
<text x="10.3" y="35.9">A</text>
<text x="285.3" y="35.9">A</text>
<text x="58.6" y="39.1">USB_HUB_D-</text>
<text x="58.6" y="36.5">USB_HUB_D+</text>
<text x="175.3" y="59.4">WS2812_DO</text>
<text x="247.8" y="59.4">I2C_SCL</text>
<text x="178.5" y="61.9">UART_TX</text>
<text x="179.2" y="64.5">UART_RX</text>
<text x="247.8" y="61.9">I2C_SDA</text>
<text x="236.7" y="69.5">AUDIO_EXT3</text>
<text x="176.2" y="74.6">MIX_OUT_R</text>
<text x="176.5" y="72.1">MIX_OUT_L</text>
<text x="236.7" y="72.1">EXT_IN_L</text>
<text x="236.7" y="74.6">EXT_IN_R</text>
<text x="181.4" y="79.7">~{ABORT}</text>
<text x="182.7" y="82.2">RDY</text>
<text x="246.5" y="79.7">PHI2</text>
<text x="246.5" y="82.2">~{IRQB}</text>
<text x="10.3" y="85.9">B</text>
<text x="246.5" y="84.8">~{NMIB}</text>
<text x="246.5" y="89.9">R~{WB}</text>
<text x="246.5" y="87.3">~{VAB}</text>
<text x="285.3" y="85.9">B</text>
<text x="246.5" y="92.4">~{RESB}</text>
<text x="59.3" y="100">I2C_SDA</text>
<text x="112.2" y="100">GPB0</text>
<text x="191.2" y="97.5">BE</text>
<text x="39.3" y="107.6">~{IOB}</text>
<text x="59.4" y="102.6">I2C_SCL</text>
<text x="112.2" y="102.6">GPB1</text>
<text x="112.2" y="107.6">GPB3</text>
<text x="112.2" y="105.1">GPB2</text>
<text x="62" y="112.7">~{RESB}</text>
<text x="112.2" y="110.2">GPB4</text>
<text x="112.2" y="112.7">GPB5</text>
<text x="112.2" y="117.8">GPB7</text>
<text x="112.2" y="115.3">GPB6</text>
<text x="112.2" y="125.4">GPA1</text>
<text x="112.2" y="122.9">GPA0</text>
<text x="182.3" y="125.4">~{IO2_EN}</text>
<text x="182.3" y="122.9">~{IO1_EN}</text>
<text x="182.3" y="120.3">~{IO0_EN}</text>
<text x="244.3" y="125.4">~{IO2_INT}</text>
<text x="244.3" y="122.9">~{IO1_INT}</text>
<text x="244.3" y="120.3">~{IO0_INT}</text>
<text x="112.2" y="128">GPA2</text>
<text x="112.2" y="130.5">GPA3</text>
<text x="182.3" y="128">~{IO3_EN}</text>
<text x="244.3" y="128">~{IO3_INT}</text>
<text x="10.3" y="135.9">C</text>
<text x="112.2" y="135.6">GPA5</text>
<text x="112.2" y="133">GPA4</text>
<text x="285.3" y="135.9">C</text>
<text x="112.2" y="138.1">GPA6</text>
<text x="112.2" y="140.7">GPA7</text>
<text x="18.9" y="172.4">GPA0</text>
<text x="100" y="172.4">GPB0</text>
<text x="18.9" y="174.9">GPA5</text>
<text x="18.9" y="177.5">GPA1</text>
<text x="100" y="174.9">GPB5</text>
<text x="100" y="177.5">GPB1</text>
<text x="10.3" y="185.9">D</text>
<text x="18.9" y="182.6">GPA2</text>
<text x="18.9" y="180">GPA6</text>
<text x="100" y="180">GPB6</text>
<text x="100" y="182.6">GPB2</text>
<text x="285.3" y="185.9">D</text>
<text x="18.9" y="187.6">GPA3</text>
<text x="18.9" y="190.2">GPA7</text>
<text x="100" y="187.6">GPB3</text>
<text x="100" y="190.2">GPB7</text>
<text x="18.9" y="192.7">GPA4</text>
<text x="100" y="192.7">GPB4</text>
<text x="35" y="199.9">1</text>
<text x="85" y="199.9">2</text>
<text x="135" y="199.9">3</text>
<text x="185" y="199.9">4</text>
<text x="235" y="199.9">5</text>
<text x="285" y="199.9">6</text>
</g>
<g font-size="1.8" fill="#0000c2">
<text x="36.2" y="17.6">USB</text>
<text x="41.2" y="17.6">Devices</text>
<text x="49.5" y="17.6">Port</text>
<text x="30.3" y="19.7">(To</text>
<text x="34.4" y="19.7">be</text>
<text x="37.8" y="19.7">replaced</text>
<text x="47.2" y="19.7">by</text>
<text x="50.5" y="19.7">USB</text>
<text x="55.4" y="19.7">Hub)</text>
<text x="44.2" y="106">Internal</text>
<text x="52.7" y="106">pull-up</text>
<text x="61.4" y="106">in</text>
<text x="64.3" y="106">controller</text>
<text x="76.8" y="140.8">I2C</text>
<text x="81.1" y="140.8">0x20</text>
<text x="84.8" y="155">GPIO Extender</text>
<text x="81.8" y="157.1">DE-9</text>
<text x="88.2" y="157.1">Joystick</text>
<text x="96.9" y="157.1">ports</text>
</g>
<g font-size="1.8" fill="#006464">
<text x="34.4" y="23.7">J6</text>
<text x="70.4" y="23.7">+5V</text>
<text x="32.5" y="26.3">USB_A</text>
<text x="46.8" y="27.5">3A/10V/280mV</text>
<text x="53" y="25">D6</text>
<text x="34.5" y="31.3">VBUS</text>
<text x="186.9" y="35.2">C31</text>
<text x="194.2" y="33.6">+3V3</text>
<text x="235.2" y="33.4">+5V</text>
<text x="242.5" y="35.2">C32</text>
<text x="36.6" y="36.4">D+</text>
<text x="36.6" y="39">D-</text>
<text x="180.3" y="38.2">GND</text>
<text x="189.3" y="41">22u</text>
<text x="241.3" y="41">22u</text>
<text x="249.9" y="38.2">GND</text>
<text x="33.9" y="42.2" transform="rotate(-90 33.9 42.2)">Shield</text>
<text x="36.4" y="42.2" transform="rotate(-90 36.4 42.2)">GND</text>
<text x="33.5" y="54.2">GND</text>
<text x="35.6" y="58">JP5</text>
<text x="182.4" y="56.7">GND</text>
<text x="235.5" y="59.3">R31</text>
<text x="241.2" y="58">330</text>
<text x="247.9" y="56.7">GND</text>
<text x="35.6" y="60.6">SHLD_USB</text>
<text x="235.5" y="61.8">R21</text>
<text x="241.2" y="60.6">330</text>
<text x="247.9" y="64.4">GND</text>
<text x="34.5" y="67.2">GND</text>
<text x="58.7" y="67.2">GND</text>
<text x="75.3" y="77.3">+3V3</text>
<text x="105.9" y="74.5">+5V</text>
<text x="216" y="77.3">J5</text>
<text x="234.3" y="79.6">R29</text>
<text x="239.9" y="78.3">330</text>
<text x="67.3" y="84.7">C66</text>
<text x="67.3" y="87.2">2u2</text>
<text x="78.7" y="84.7">C67</text>
<text x="78.7" y="87.2">0u1</text>
<text x="111.8" y="84.7">C75</text>
<text x="111.8" y="87.2">0u1</text>
<text x="123.2" y="84.7">C74</text>
<text x="123.2" y="87.2">10u</text>
<text x="76.4" y="92.3">GND</text>
<text x="89.2" y="94.8">U18</text>
<text x="102.4" y="92.3">GND</text>
<text x="183.6" y="94.8">GND</text>
<text x="246.6" y="94.8">GND</text>
<text x="76.7" y="99.9">SDA</text>
<text x="86" y="101.5" transform="rotate(-90 86 101.5)">VCCI</text>
<text x="102.3" y="99.9">P00</text>
<text x="76.7" y="102.5">SCL</text>
<text x="76.7" y="107.5">~{INT}</text>
<text x="98.7" y="102.1" transform="rotate(-90 98.7 102.1)">VCCP</text>
<text x="102.3" y="102.5">P01</text>
<text x="102.3" y="105">P02</text>
<text x="102.3" y="107.5">P03</text>
<text x="76.7" y="112.6">~{RESET}</text>
<text x="102.3" y="110.1">P04</text>
<text x="102.3" y="112.6">P05</text>
<text x="87.1" y="120">TCA6416A</text>
<text x="102.3" y="115.2">P06</text>
<text x="102.3" y="117.7">P07</text>
<text x="193.2" y="119">330</text>
<text x="201.7" y="119">RN5</text>
<text x="228.6" y="119">RN6</text>
<text x="237.4" y="119">330</text>
<text x="102.3" y="122.8">P10</text>
<text x="102.3" y="125.3">P11</text>
<text x="102.3" y="127.9">P12</text>
<text x="102.3" y="130.4">P13</text>
<text x="182.4" y="130.4">GND</text>
<text x="247.9" y="130.4">GND</text>
<text x="102.3" y="132.9">P14</text>
<text x="102.3" y="135.5">P15</text>
<text x="216" y="135">J5</text>
<text x="71.9" y="141.6">GND</text>
<text x="76.7" y="138">ADDR</text>
<text x="92.3" y="141.7" transform="rotate(-90 92.3 141.7)">GND</text>
<text x="102.3" y="138">P16</text>
<text x="102.3" y="140.6">P17</text>
<text x="41.1" y="149.5">+5V</text>
<text x="92.2" y="147.9">GND</text>
<text x="121.2" y="149.5">+5V</text>
<text x="64.4" y="162.2">100k</text>
<text x="65" y="164.7">RN3</text>
<text x="144.4" y="162.2">100k</text>
<text x="145.1" y="164.7">RN4</text>
<text x="66.5" y="185">GND</text>
<text x="86.4" y="183.7">J10</text>
<text x="86.4" y="181.2">J10</text>
<text x="146.5" y="185">GND</text>
<text x="166.4" y="183.7">J11</text>
<text x="166.4" y="181.2">J11</text>
</g>
<g font-size="1.8" fill="#a90000">
<text x="41.2" y="30.2">1</text>
<text x="41.2" y="35.3">3</text>
<text x="41.2" y="37.8">2</text>
<text x="35.3" y="45.2" transform="rotate(-90 35.3 45.2)">4</text>
<text x="84.8" y="96" transform="rotate(-90 84.8 96)">2</text>
<text x="73.6" y="98.8">23</text>
<text x="73.6" y="101.3">22</text>
<text x="97.5" y="96.6" transform="rotate(-90 97.5 96.6)">24</text>
<text x="107.2" y="98.8">4</text>
<text x="107.2" y="101.3">5</text>
<text x="194.3" y="101.3">10</text>
<text x="194.9" y="98.8">9</text>
<text x="202.5" y="101.3">7</text>
<text x="202.5" y="98.8">8</text>
<text x="230.4" y="98.8">1</text>
<text x="230.4" y="101.3">2</text>
<text x="237.4" y="98.8">16</text>
<text x="237.4" y="101.3">15</text>
<text x="74.2" y="106.4">1</text>
<text x="107.2" y="103.9">6</text>
<text x="107.2" y="106.4">7</text>
<text x="194.3" y="106.4">12</text>
<text x="194.3" y="103.9">11</text>
<text x="202.5" y="106.4">5</text>
<text x="202.5" y="103.9">6</text>
<text x="230.4" y="103.9">3</text>
<text x="230.4" y="106.4">4</text>
<text x="237.4" y="103.9">14</text>
<text x="237.4" y="106.4">13</text>
<text x="74.2" y="111.5">3</text>
<text x="107.2" y="109">8</text>
<text x="107.2" y="111.5">9</text>
<text x="194.3" y="111.5">14</text>
<text x="194.3" y="109">13</text>
<text x="202.5" y="111.5">3</text>
<text x="202.5" y="109">4</text>
<text x="230.4" y="109">5</text>
<text x="230.4" y="111.5">6</text>
<text x="237.4" y="109">12</text>
<text x="237.4" y="111.5">11</text>
<text x="106.6" y="114">10</text>
<text x="106.6" y="116.6">11</text>
<text x="194.3" y="116.6">16</text>
<text x="194.3" y="114">15</text>
<text x="202.5" y="116.6">1</text>
<text x="202.5" y="114">2</text>
<text x="230.4" y="114">7</text>
<text x="230.4" y="116.6">8</text>
<text x="237.4" y="114">10</text>
<text x="238.1" y="116.6">9</text>
<text x="106.6" y="121.7">13</text>
<text x="106.6" y="124.2">14</text>
<text x="106.6" y="126.7">15</text>
<text x="106.6" y="129.3">16</text>
<text x="106.6" y="131.8">17</text>
<text x="73.6" y="136.9">21</text>
<text x="106.6" y="134.4">18</text>
<text x="106.6" y="136.9">19</text>
<text x="106.6" y="139.4">20</text>
<text x="91.2" y="144.8" transform="rotate(-90 91.2 144.8)">12</text>
<text x="45.5" y="160.1" transform="rotate(-90 45.5 160.1)">16</text>
<text x="48" y="160.1" transform="rotate(-90 48 160.1)">15</text>
<text x="50.5" y="160.1" transform="rotate(-90 50.5 160.1)">14</text>
<text x="53.1" y="160.1" transform="rotate(-90 53.1 160.1)">13</text>
<text x="55.6" y="160.1" transform="rotate(-90 55.6 160.1)">12</text>
<text x="58.2" y="160.1" transform="rotate(-90 58.2 160.1)">11</text>
<text x="60.7" y="160.1" transform="rotate(-90 60.7 160.1)">10</text>
<text x="63.2" y="159.5" transform="rotate(-90 63.2 159.5)">9</text>
<text x="125.5" y="160.1" transform="rotate(-90 125.5 160.1)">16</text>
<text x="128" y="160.1" transform="rotate(-90 128 160.1)">15</text>
<text x="130.6" y="160.1" transform="rotate(-90 130.6 160.1)">14</text>
<text x="133.1" y="160.1" transform="rotate(-90 133.1 160.1)">13</text>
<text x="135.6" y="160.1" transform="rotate(-90 135.6 160.1)">12</text>
<text x="138.2" y="160.1" transform="rotate(-90 138.2 160.1)">11</text>
<text x="140.7" y="160.1" transform="rotate(-90 140.7 160.1)">10</text>
<text x="143.3" y="159.5" transform="rotate(-90 143.3 159.5)">9</text>
<text x="45.5" y="167.1" transform="rotate(-90 45.5 167.1)">1</text>
<text x="48" y="167.1" transform="rotate(-90 48 167.1)">2</text>
<text x="50.5" y="167.1" transform="rotate(-90 50.5 167.1)">3</text>
<text x="53.1" y="167.1" transform="rotate(-90 53.1 167.1)">4</text>
<text x="55.6" y="167.1" transform="rotate(-90 55.6 167.1)">5</text>
<text x="58.2" y="167.1" transform="rotate(-90 58.2 167.1)">6</text>
<text x="60.7" y="167.1" transform="rotate(-90 60.7 167.1)">7</text>
<text x="63.2" y="167.1" transform="rotate(-90 63.2 167.1)">8</text>
<text x="125.5" y="167.1" transform="rotate(-90 125.5 167.1)">1</text>
<text x="128" y="167.1" transform="rotate(-90 128 167.1)">2</text>
<text x="130.6" y="167.1" transform="rotate(-90 130.6 167.1)">3</text>
<text x="133.1" y="167.1" transform="rotate(-90 133.1 167.1)">4</text>
<text x="135.6" y="167.1" transform="rotate(-90 135.6 167.1)">5</text>
<text x="138.2" y="167.1" transform="rotate(-90 138.2 167.1)">6</text>
<text x="140.7" y="167.1" transform="rotate(-90 140.7 167.1)">7</text>
<text x="143.3" y="167.1" transform="rotate(-90 143.3 167.1)">8</text>
<text x="74.9" y="173.7">6</text>
<text x="74.9" y="171.2">1</text>
<text x="154.9" y="173.7">6</text>
<text x="154.9" y="171.2">1</text>
<text x="74.9" y="178.8">7</text>
<text x="74.9" y="176.3">2</text>
<text x="154.9" y="178.8">7</text>
<text x="154.9" y="176.3">2</text>
<text x="74.9" y="183.9">8</text>
<text x="74.9" y="181.4">3</text>
<text x="154.9" y="183.9">8</text>
<text x="154.9" y="181.4">3</text>
<text x="74.9" y="191.5">5</text>
<text x="74.9" y="189">9</text>
<text x="74.9" y="186.4">4</text>
<text x="154.9" y="191.5">5</text>
<text x="154.9" y="189">9</text>
<text x="154.9" y="186.4">4</text>
</g>
<g font-size="1.8" fill="#0f0f0f">
<text x="52.1" y="45.4">VBUS_EXT1</text>
<text x="32.7" y="54.6" transform="rotate(-90 32.7 54.6)">SHLD_USB5</text>
<text x="186.7" y="101.3">D1</text>
<text x="186.7" y="98.7">D0</text>
<text x="245.1" y="98.7">A0</text>
<text x="245.1" y="101.3">A1</text>
<text x="186.7" y="106.3">D3</text>
<text x="186.7" y="103.8">D2</text>
<text x="245.1" y="106.3">A3</text>
<text x="245.1" y="103.8">A2</text>
<text x="186.7" y="108.9">D4</text>
<text x="186.7" y="111.4">D5</text>
<text x="186.7" y="114">D6</text>
<text x="245.1" y="111.4">A5</text>
<text x="245.1" y="108.9">A4</text>
<text x="245.1" y="114">A6</text>
<text x="186.7" y="116.5">D7</text>
<text x="245.1" y="116.5">A7</text>
</g>
<g font-size="1.8" fill="#aaa">
<text x="60.9" y="48">2</text>
<text x="60.9" y="50.5">3</text>
<text x="60.9" y="53.1">4</text>
</g>
<g font-size="1.8" fill="#989898">
<text x="67.3" y="49.1">J4</text>
<text x="67.3" y="51.7">BM04B-GHS-TBT</text>
</g>
<g font-size="1.8" fill="#000084">
<text x="172.1" y="97.5">D[0..7]</text>
<text x="255.4" y="97.5">A[0..15]</text>
</g>
<g font-size="1.4" fill="#a90000">
<text x="206" y="48">A1</text>
<text x="206" y="50.5">A2</text>
<text x="206" y="53.1">A3</text>
<text x="226.2" y="48">B1</text>
<text x="226.2" y="50.5">B2</text>
<text x="226.2" y="53.1">B3</text>
<text x="206" y="55.6">A4</text>
<text x="206" y="58.2">A5</text>
<text x="226.2" y="55.6">B4</text>
<text x="226.2" y="58.2">B5</text>
<text x="206" y="60.7">A6</text>
<text x="206" y="63.2">A7</text>
<text x="206" y="65.8">A8</text>
<text x="226.2" y="60.7">B6</text>
<text x="226.2" y="63.2">B7</text>
<text x="226.2" y="65.8">B8</text>
<text x="205.5" y="70.9">A10</text>
<text x="206" y="68.3">A9</text>
<text x="225.7" y="70.9">B10</text>
<text x="226.2" y="68.3">B9</text>
<text x="205.5" y="73.4">A11</text>
<text x="225.7" y="73.4">B11</text>
<text x="205.5" y="78.5">A12</text>
<text x="205.5" y="81">A13</text>
<text x="205.5" y="83.6">A14</text>
<text x="225.7" y="78.5">B12</text>
<text x="225.7" y="81">B13</text>
<text x="225.7" y="83.6">B14</text>
<text x="205.5" y="86.1">A15</text>
<text x="205.5" y="88.6">A16</text>
<text x="225.7" y="86.1">B15</text>
<text x="225.7" y="88.6">B16</text>
<text x="205.5" y="91.2">A17</text>
<text x="205.5" y="93.7">A18</text>
<text x="225.7" y="91.2">B17</text>
<text x="225.7" y="93.7">B18</text>
<text x="205.5" y="96.3">A19</text>
<text x="205.5" y="98.8">A20</text>
<text x="205.5" y="101.3">A21</text>
<text x="225.7" y="96.3">B19</text>
<text x="225.7" y="98.8">B20</text>
<text x="225.7" y="101.3">B21</text>
<text x="205.5" y="103.9">A22</text>
<text x="205.5" y="106.4">A23</text>
<text x="225.7" y="103.9">B22</text>
<text x="225.7" y="106.4">B23</text>
<text x="205.5" y="109">A24</text>
<text x="205.5" y="111.5">A25</text>
<text x="225.7" y="109">B24</text>
<text x="225.7" y="111.5">B25</text>
<text x="205.5" y="114">A26</text>
<text x="205.5" y="116.6">A27</text>
<text x="225.7" y="114">B26</text>
<text x="225.7" y="116.6">B27</text>
<text x="225.7" y="119.1">B28</text>
<text x="205.5" y="121.7">A29</text>
<text x="205.5" y="124.2">A30</text>
<text x="225.7" y="121.7">B29</text>
<text x="225.7" y="124.2">B30</text>
<text x="205.5" y="126.7">A31</text>
<text x="205.5" y="129.3">A32</text>
<text x="225.7" y="126.7">B31</text>
<text x="225.7" y="129.3">B32</text>
</g>
<g font-size="1.4" fill="#006464">
<text x="210.6" y="49">A1</text>
<text x="210.6" y="51.5">A2</text>
<text x="221.5" y="49">B1</text>
<text x="221.5" y="51.5">B2</text>
<text x="210.6" y="54.1">A3</text>
<text x="210.6" y="56.6">A4</text>
<text x="210.6" y="59.2">A5</text>
<text x="221.5" y="54.1">B3</text>
<text x="221.5" y="56.6">B4</text>
<text x="221.5" y="59.2">B5</text>
<text x="210.6" y="61.7">A6</text>
<text x="210.6" y="64.2">A7</text>
<text x="221.5" y="61.7">B6</text>
<text x="221.5" y="64.2">B7</text>
<text x="210.6" y="66.8">A8</text>
<text x="210.6" y="69.3">A9</text>
<text x="210.6" y="71.9">A10</text>
<text x="220.6" y="71.9">B10</text>
<text x="221.5" y="66.8">B8</text>
<text x="221.5" y="69.3">B9</text>
<text x="210.6" y="74.4">A11</text>
<text x="220.6" y="74.4">B11</text>
<text x="210.6" y="79.5">A12</text>
<text x="210.6" y="82">A13</text>
<text x="220.6" y="79.5">B12</text>
<text x="220.6" y="82">B13</text>
<text x="210.6" y="84.6">A14</text>
<text x="210.6" y="87.1">A15</text>
<text x="210.6" y="89.6">A16</text>
<text x="220.6" y="84.6">B14</text>
<text x="220.6" y="87.1">B15</text>
<text x="220.6" y="89.6">B16</text>
<text x="210.6" y="92.2">A17</text>
<text x="210.6" y="94.7">A18</text>
<text x="220.6" y="92.2">B17</text>
<text x="220.6" y="94.7">B18</text>
<text x="210.6" y="97.3">A19</text>
<text x="210.6" y="99.8">A20</text>
<text x="220.6" y="97.3">B19</text>
<text x="220.6" y="99.8">B20</text>
<text x="210.6" y="102.3">A21</text>
<text x="210.6" y="104.9">A22</text>
<text x="210.6" y="107.4">A23</text>
<text x="220.6" y="102.3">B21</text>
<text x="220.6" y="104.9">B22</text>
<text x="220.6" y="107.4">B23</text>
<text x="210.6" y="110">A24</text>
<text x="210.6" y="112.5">A25</text>
<text x="220.6" y="110">B24</text>
<text x="220.6" y="112.5">B25</text>
<text x="205.5" y="119.1">A28</text>
<text x="210.6" y="115">A26</text>
<text x="210.6" y="117.6">A27</text>
<text x="220.6" y="115">B26</text>
<text x="220.6" y="117.6">B27</text>
<text x="210.6" y="120.1">A28</text>
<text x="210.6" y="122.7">A29</text>
<text x="210.6" y="125.2">A30</text>
<text x="220.6" y="120.1">B28</text>
<text x="220.6" y="122.7">B29</text>
<text x="220.6" y="125.2">B30</text>
<text x="210.6" y="127.7">A31</text>
<text x="210.6" y="130.3">A32</text>
<text x="220.6" y="127.7">B31</text>
<text x="220.6" y="130.3">B32</text>
</g>
</svg>
